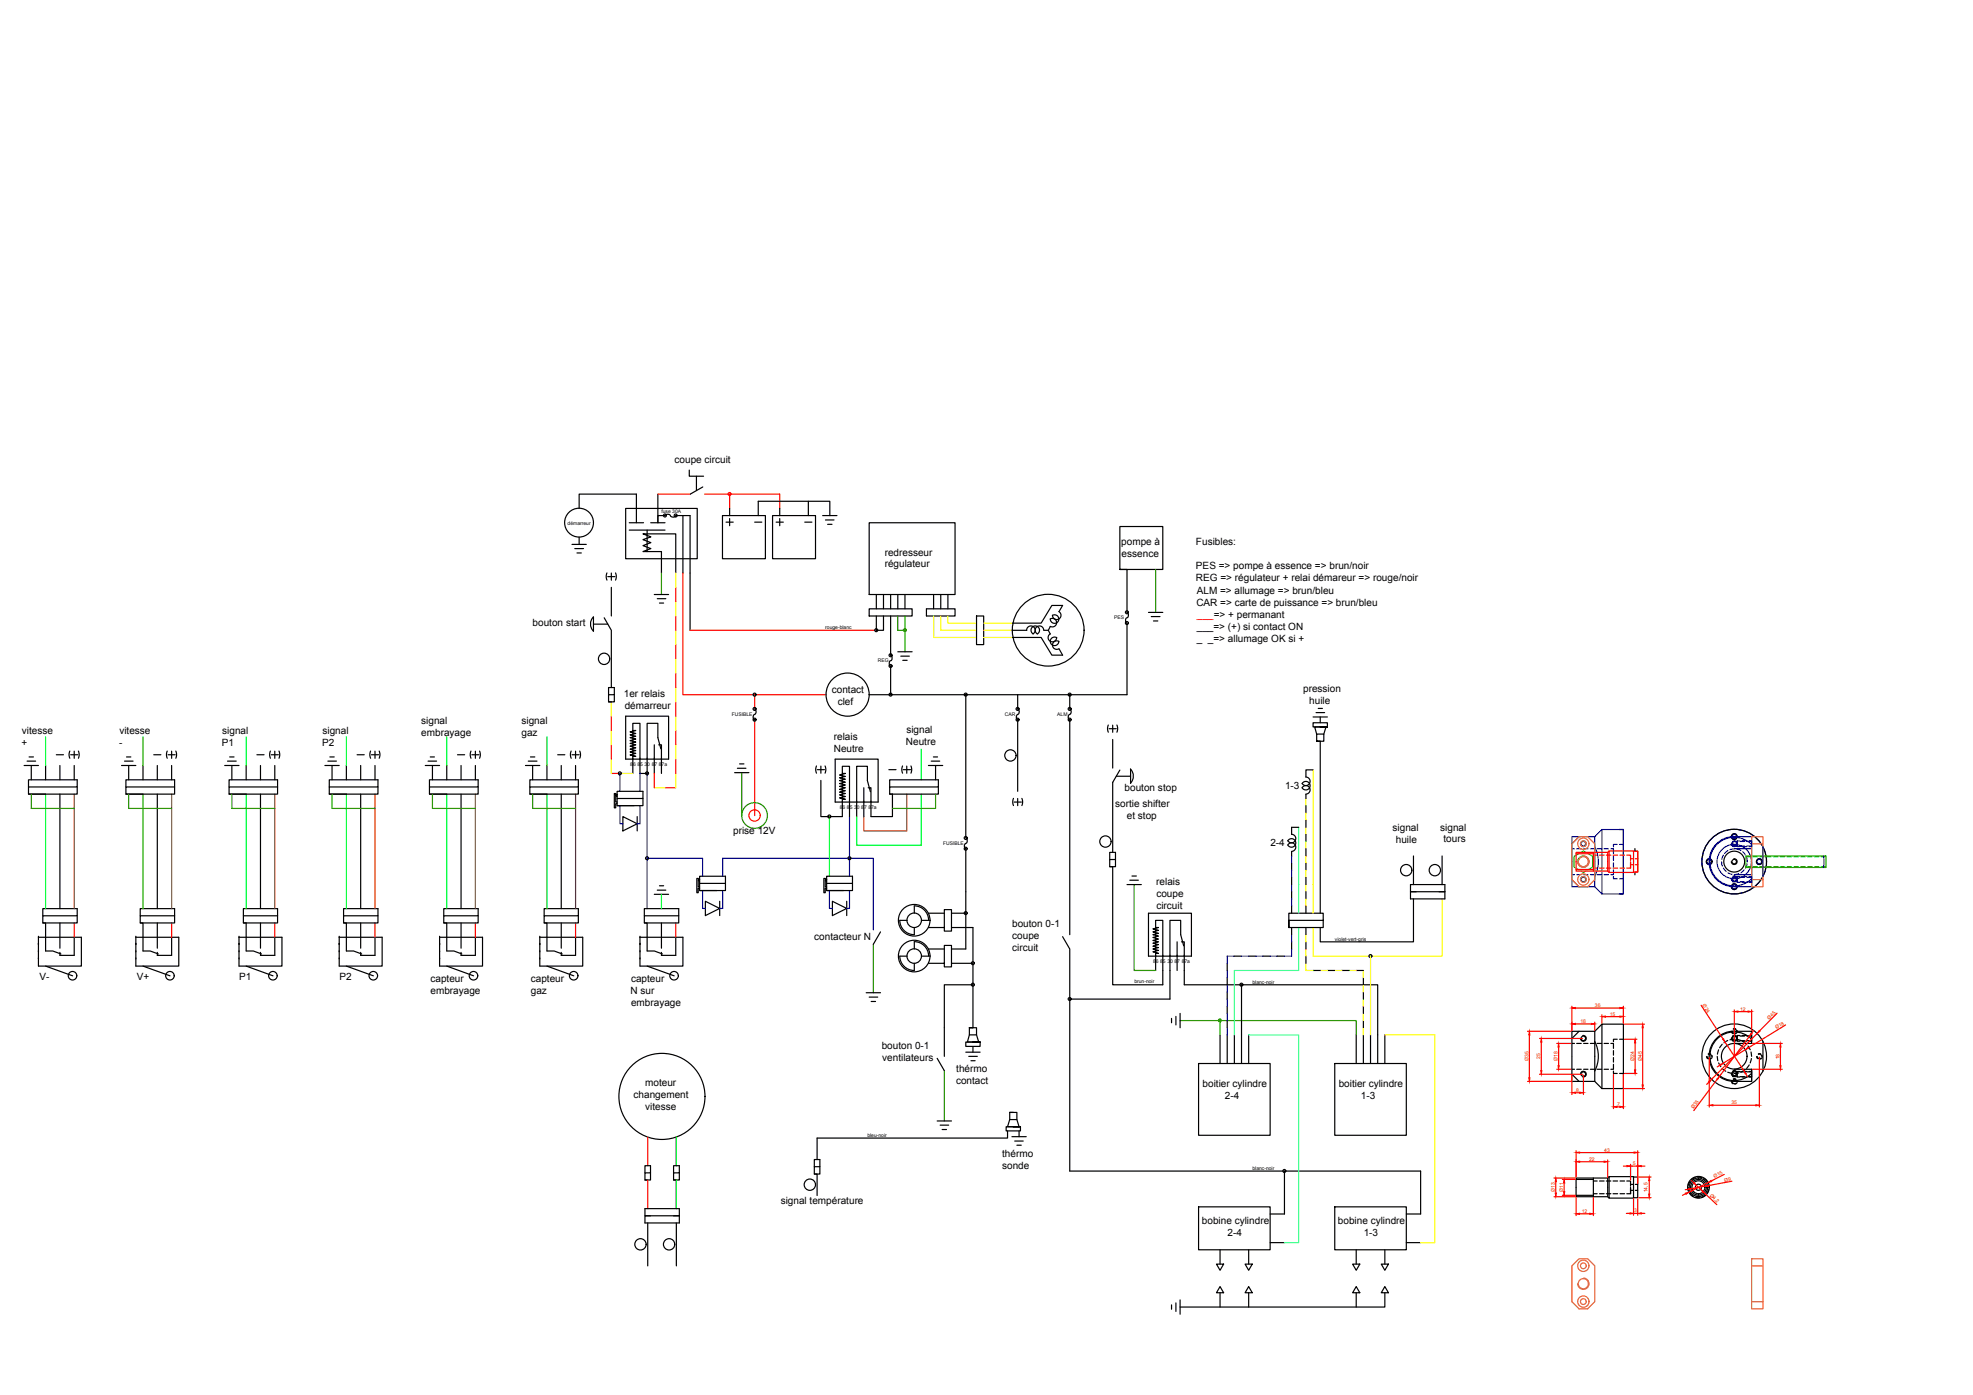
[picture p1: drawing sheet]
<svg xmlns="http://www.w3.org/2000/svg" width="420mm" height="297mm" viewBox="0 0 420 297" stroke-linecap="round" stroke-linejoin="round" font-family="sans-serif">
<!-- layer: 0 -->
<g fill="none" stroke="#00f" stroke-width=".25">
<path d="M132 171.5v3.9h.6M132 164.7v3.8M136.3 171.5v3.9h-.6M136.3 164.7v3.8M137.8 164.7v28.8M180.9 173.9v12.7M137.8 182.8h11.8v3.8M149.6 189.6v3.8h.6M153.9 186.6v-3.8h32.1v15.2M153.9 189.6v3.8h-.6M176.6 189.6v3.8h.7M180.9 189.6v3.8h-.6"/>
<path d="M275.1 182.3v1.5M275.1 185.3v1.5M275.1 188.4v1.5M275.1 191.4v1.5M275.1 199v1.5M261.3 206.6v1.6M261.3 209.7v1.5M261.3 212.7v1.6M261.3 215.8v1.5M261.3 218.8v1.6M262.9 203.6h-1.6v1.5M264.4 203.6h1.5"/>
<path d="M267.4 203.6h1.6M270.5 203.6h1.5M275.1 202.1v1.5h-1.6"/>
</g>
<g fill="none" stroke="#259500" stroke-width=".25">
<path d="M140.9 122v4.6M191.2 131.2v3h1.5M192.7 131.2v7.6M246.1 121.3v9.1M6.7 169.1v3h9.1M27.4 169.1v3h9.1M49.4 169.1v3h9.1M70.7 169.1v3h9.2M92.1 169.1v3h9.1M113.4 169.1v3h9.2M158 164.5v9.2M199.2 169.1v3h-9.2"/>
<path d="M241.5 188.4v18.2h4.6M186 201.1v10.3M251.3 217.3h37.5v3.1M259.8 217.3v3.1M201.1 228v10.7"/>
<circle cx="192.7" cy="134.2" r=".32"/>
<circle cx="160.7" cy="173.6" r="2.73"/>
<circle cx="259.8" cy="217.3" r=".32"/>
</g>
<g fill="none" stroke="#000" stroke-width=".25">
<path d="M121.8 115.9h3.1M122.4 116.8h1.9M122.9 117.7h.9M123.3 108.3v-3.1h12.2v6.1M123.3 114.4v1.5M133.2 108.3h15.3v10.7h-15.3zM134 111.3h3M134 112.9h7.6M137.8 112.9v4.5h3.1v4.6M137.8 117.4h-.9l1.7-.6-1.7-.6 1.7-.7-1.7-.6 1.7-.6-1.7-.6h7v8.3M138.6 111.3h3M140.1 105.2v6.1v-1.5h1.5a.78 .78 0 0 1 1.3 .2l.7 .1 .3-.3h3.1v24.4"/>
<path d="M145.4 109.8v12.2M146.8 100.1v1.3h3M148.3 101.4v3.1M149.7 103.7l-2.7 1.5M153.9 109.8h9.1v9.2h-9.1zM154.6 111.2h1.5M155.4 108.3v1.5M155.4 110.4v1.5M160.7 111.2h1.5M161.5 109.8v-3.1h15.2v3.1M164.5 109.8h9.2v9.2h-9.2zM165.3 111.2h1.5"/>
<path d="M166 108.3v1.5M166 110.4v1.5M171.4 111.2h1.5M172.1 106.7v3.1M175.2 109.8h3M175.8 110.7h1.8M176.2 111.6h1M185.1 111.3h18.3v15.3h-18.3zM126.4 131.4a2.14 2.14 0 0 0 0 3M126.4 132.9h3M126.4 131.4v3M128.7 131.5l1.5 2.7v12.2"/>
<path d="M129.3 122a1.84 1.84 0 0 0 0 1.5M129.4 122.8h1.6M130.2 122v1.5M130.2 125.1v6.1M131.1 122a1.84 1.84 0 0 1 0 1.5M139.3 126.6h3.1M140 127.5h1.8M140.4 128.4h.9M185.1 129.6h9.1v1.6h-9.1zM186.6 131.2v3h1.5v-3M186.6 126.6v3M188.1 126.6v3"/>
<path d="M189.7 131.2v8.3a.71 .71 0 0 1 .3 .7 .71 .71 0 0 1-.5 .6l-.1 .8 .3 .2v6.1M189.7 126.6v3M191.2 138.8h3M191.2 126.6v3M191.8 139.7h1.8M192.7 126.6v3M197.3 129.6h6.1v1.6h-6.1zM198.8 126.6v3M200.3 126.6v3M201.9 126.6v3M208 131.2h1.5v6.1h-1.5zM215.6 132.7h6.1l2.3-3.8h2.3l-.8 1.3a.91 .91 0 0 1 0 1.6 .91 .91 0 0 1-1.4-.8 .91 .91 0 0 1 1.3 .5 .91 .91 0 0 1-.7 1.2 .91 .91 0 0 1-1-.9 .91 .91 0 0 1 1.3 .8 .91 .91 0 0 1-1.3 .8"/>
<path d="M215.6 135.7h6.1l2.3 3.8h2.3l-.8-1.3a.91 .91 0 0 1-1.4-.8 .91 .91 0 0 1 1.4-.8M215.6 134.2h3.1M218.6 134.2a.91 .91 0 0 1 1.4-.8 .91 .91 0 0 1 0 1.6M220 135a.91 .91 0 0 1-.2-1.4 .91 .91 0 0 1 1.4 0 .91 .91 0 0 1-.3 1.4M222.3 134.2a.91 .91 0 0 0-1.4-.8 .91 .91 0 0 0 0 1.6M222.3 134.2h.9M223.2 134.2l.5 .8M223.7 135a.91 .91 0 0 0 0 1.5 .91 .91 0 0 0 1.3-.7 .91 .91 0 0 0-1.3 .4 .91 .91 0 0 0 .7 1.2 .91 .91 0 0 0 1.1-.8M223.7 133.4l-.5 .8M238.5 121.3h9.1v-9.2h-9.1v9.2h1.5v9.1a.79 .79 0 0 1-.3 1.4v.5l.3 .4v15.2h-12.2M244.6 130.4h3M245.2 131.3h1.8"/>
<path d="M245.6 132.2h1M14.9 159.9a1.84 1.84 0 0 0 0 1.6M15.8 159.9v1.6M16.7 159.9a1.84 1.84 0 0 1 0 1.6M35.6 159.9a1.84 1.84 0 0 0 0 1.6M36.5 159.9v1.6M37.4 159.9a1.84 1.84 0 0 1 0 1.6M57.6 159.9a1.84 1.84 0 0 0 0 1.6M58.5 159.9v1.6M59.4 159.9a1.84 1.84 0 0 1 0 1.6M78.9 159.9a1.84 1.84 0 0 0 0 1.6M79.9 159.9v1.6"/>
<path d="M80.7 159.9a1.84 1.84 0 0 1 0 1.6M100.3 159.9a1.84 1.84 0 0 0 0 1.6M101.2 159.9v1.6M102.1 159.9a1.84 1.84 0 0 1 0 1.6M121.6 159.9a1.84 1.84 0 0 0 0 1.6M122.6 159.9v1.6M123.5 159.9a1.84 1.84 0 0 1 0 1.6M129.6 147.9v-1.5h1.2v1.5h-1.2v1.6h.6M130.8 147.9v1.6h-1.2M133.2 152.5h9.2v9.1h-9.2zM134.8 155.5h.6l-1.2 .3 1.2 .4-1.2 .3 1.2 .3-1.2 .3 1.2 .3-1.2 .3 1.2 .3-1.2 .3 1.2 .3-1.2 .3 1.2 .3-1.2 .3 1.2 .3-1.2 .3 1.2 .3-1.2 .4 1.2 .3h-.6M139.3 158.6v6.1"/>
<path d="M140.3 158.6h.6v3M140.7 159.4l-.6-2.3v-3.1h-2.3v7.6M160.7 151a.75 .75 0 0 1-.2 1.3l-.1 .7 .3 .3M185.1 147.9h20.6M192.2 140.6h1M205.7 147.9h22.1v3.1a.75 .75 0 0 1-.2 1.3l-.1 .7 .3 .3v45.7M205.7 147.9v30.5a.71 .71 0 0 1 .3 .8 .71 .71 0 0 1-.5 .5l-.1 .6 .3 .4v21.4h-3.1M216.7 147.9v3.1a.76 .76 0 0 1-.2 1.3l-.1 .5 .3 .5v15.2M236 154.4a1.84 1.84 0 0 0 0 1.5M236.2 155.2h1.5M237 154.4v1.5M237 157.5v6"/>
<path d="M237.8 154.4a1.84 1.84 0 0 1 0 1.5M279.6 152.7h3.1M280.3 151.7h1.8M280.4 157.8v-1.5h1.5v1.5h-1.5h.7v36.7M280.7 150.8h.9M281.1 152.7v1.2M282.4 154.8l-.5 1.5M282.7 154.8v-.9h-3.1v.9h3.1h-2.7l.4 1.5M5.1 163h3.1M5.8 162.1h1.8M6.1 167.6v-1.6h10.3v1.6h-10.3v1.5h3.6M6.2 161.2h.9"/>
<path d="M6.7 163v3M9.7 163v3M12 160.7h1.5M12.8 163v3M12.8 169.1v24.4M15 160.7h1.6M15.8 163v3M16.4 167.6v1.5h-10.3M25.9 163h3M26.5 162.1h1.8M26.8 167.6v-1.6h10.4v1.6h-10.4v1.5h3.7M26.9 161.2h1"/>
<path d="M27.4 163v3M30.5 163v3M32.7 160.7h1.6M33.5 163v3M33.5 169.1v24.4M35.8 160.7h1.5M36.5 163v3M37.2 167.6v1.5h-10.4M47.9 163h3M48.4 162.1h1.9M48.8 167.6v-1.6h10.3v1.6h-10.3v1.5h3.6M48.9 161.2h.9"/>
<path d="M49.4 163v3M52.4 163v3M54.7 160.7h1.5M55.5 163v3M55.5 169.1v24.4M57.8 160.7h1.5M58.5 163v3M59.1 167.6v1.5h-10.3M69.2 163h3M69.8 162.1h1.8M70.1 167.6v-1.6h10.4v1.6h-10.4v1.5h3.7M70.2 161.2h1"/>
<path d="M70.7 163v3M73.8 163v3M76 160.7h1.6M76.8 163v3M76.8 169.1v24.4M79.1 160.7h1.5M79.9 163v3M80.5 167.6v1.5h-10.4M90.6 163h3M91.2 162.1h1.8M91.5 167.6v-1.6h10.3v1.6h-10.3v1.5h3.6M91.6 161.2h.9"/>
<path d="M92.1 163v3M95.1 163v3M97.4 160.7h1.5M98.2 163v3M98.2 169.1v24.4M100.5 160.7h1.5M101.2 163v3M101.8 167.6v1.5h-10.3M111.9 163h3M112.5 162.1h1.9M112.8 167.6v-1.6h10.4v1.6h-10.4v1.5h3.7M113 161.2h.9"/>
<path d="M113.4 163v3M116.5 163v3M118.8 160.7h1.5M119.5 163v3M119.5 169.1v24.4M121.8 160.7h1.5M122.6 163v3M123.2 167.6v1.5h-10.4M131.1 169.3h.3h-.3v1.5h.3M131.4 170v-1.5h5.5v1.5h-5.5v1.5h3.7M131.4 169.6h-.2v-.3h.2l-.3-.3h-.3v3h.3v-.9h.3M132.6 173.9l3.1 1.5-3.1 1.5z"/>
<path d="M134.8 161.6h.1M134.8 161.6v-7.6h1.5v7.6M134.8 161.6v3.1M135.7 173.9v3M136.3 161.6h.1M136.3 161.6v3.1h1.5v-3.1M136.9 170v1.5h-5.5M137.8 161.6h.1M139.3 161.6h.1M140.9 161.6h.1M140.9 161.6v3.1M156.4 164.5h3.1"/>
<path d="M157 163.6h1.8M157.5 162.7h.9M173.9 163.1a1.84 1.84 0 0 0 0 1.5M174 163.9h1.6M174.8 166.2v7.7h4.6v-3.1M174.8 163.1v1.5M175.7 163.1a1.84 1.84 0 0 1 0 1.5M177.9 161.6h9.1v9.2h-9.1zM179.4 170.8h.1M179.4 170.8v-7.6h1.5v7.6M179.4 164.7h.6l-1.2 .3 1.2 .3-1.2 .3 1.2 .3-1.2 .3 1.2 .4-1.2 .2 1.2 .3-1.2 .3 1.2 .3-1.2 .4 1.2 .3-1.2 .3 1.2 .3-1.2 .3 1.2 .3-1.2 .3 1.2 .3h-.6M180.9 170.8h.1"/>
<path d="M180.9 170.8v3.1M182.4 170.8h.1M182.4 170.8v3.1M184 170.8h.1M184 167.7v6.2M184.9 167.7h.6v3.1M185.3 168.6l-.6-2.4v-3h-2.3v7.6M185.5 170.8h.1M189.3 163.9h1.5M189.5 167.6v-1.6h10.3v1.6h-10.3v1.5h.5v4.8h-4.5v-3.1M192.2 163.1a1.84 1.84 0 0 0 0 1.5M192.3 163.9h1.6"/>
<path d="M193.1 163.1v1.5M194 163.1a1.84 1.84 0 0 1 0 1.5M197.7 163h3.1M198.3 162.1h1.8M198.8 161.2h.9M199.2 163v3M199.8 167.6v1.5h-10.3M215.8 170a1.84 1.84 0 0 0 0 1.5M216 170.8h1.5M216.7 170v1.5M217.6 170a1.84 1.84 0 0 1 0 1.5M237.7 165.3h3.1"/>
<path d="M238.5 164l-1.5 2.6v14.9M240.7 163.8a2.14 2.14 0 0 1 0 3zM274.2 179a.91 .91 0 0 1 1.4-.2 .91 .91 0 0 1 0 1.4 .91 .91 0 0 1-1.4-.3 .91 .91 0 0 1 1.6 0 .91 .91 0 0 1-.8 1.4M275 177.6a.91 .91 0 0 1 .8 1.4 .91 .91 0 0 1-1.6 0M276.6 176.2h-1.5v1.5M277.3 166.8a.91 .91 0 0 1 1.4-.2 .91 .91 0 0 1 0 1.4 .91 .91 0 0 1-1.4-.3 .91 .91 0 0 1 1.6 0 .91 .91 0 0 1-.8 1.4M278.1 165.5a.91 .91 0 0 1 .8 1.3 .91 .91 0 0 1-1.6 0M278.1 169.1v.9M278.1 171.5v1.6M278.1 174.6v1.6M278.1 177.7v1.5M279.6 163.9h-1.5v1.6"/>
<path d="M8.2 199.6h9.1v6.1h-9.1zM8.2 199.6h.1M9.1 195v-1.5h7.3v1.5h-7.3v1.5h.6v6h1.5l1.8 .6M12.8 196.5v5.4M15.8 199.6v3.8h-3v-.6M16.4 195v1.5h-7.3M28.9 199.6h9.2v6.1h-9.2zM28.9 199.6h.1M29.9 195v-1.5h7.3v1.5h-7.3v1.5h.6v6h1.5l1.7 .6M33.5 196.5v5.4M36.5 199.6v3.8h-3v-.6M37.2 195v1.5h-7.3"/>
<path d="M50.9 199.6h9.1v6.1h-9.1zM50.9 199.6h.1M51.8 195v-1.5h7.3v1.5h-7.3v1.5h.6v6h1.5l1.8 .6M55.5 196.5v5.4M58.5 199.6v3.8h-3v-.6M59.1 195v1.5h-7.3M72.2 199.6h9.2v6.1h-9.2zM72.2 199.6h.1M73.2 195v-1.5h7.3v1.5h-7.3v1.5h.6v6h1.5l1.7 .6M76.8 196.5v5.4M79.9 199.6v3.8h-3.1v-.6M80.5 195v1.5h-7.3"/>
<path d="M93.6 199.6h9.2v6.1h-9.2zM93.6 199.6h.1M94.5 195v-1.5h7.3v1.5h-7.3v1.5h.6v6h1.6l1.7 .6M98.2 196.5v5.4M101.2 199.6v3.8h-3v-.6M101.8 195v1.5h-7.3M114.9 199.6h9.2v6.1h-9.2zM114.9 199.6h.1M115.9 195v-1.5h7.3v1.5h-7.3v1.5h.6v6h1.5l1.7 .6M119.5 196.5v5.4M122.6 199.6v3.8h-3.1v-.6M123.2 195v1.5h-7.3"/>
<path d="M136.3 199.6h9.1v6.1h-9.1zM136.3 199.6h.1M137.2 195v-1.5h7.3v1.5h-7.3v1.5h.6v6h1.5l1.8 .6M139.3 190.4h3.1M140 189.5h1.8M140.4 188.6h.9M140.9 196.5v5.4M143.9 199.6v3.8h-3v-.6M144.5 195v1.5h-7.3M148.7 187.3h.3h-.3v1.6h.3M149 188.1v-1.5h5.5v1.5h-5.5v1.5h3.7M149 187.6h-.1v-.3h.1l-.3-.3h-.3v3.1h.3v-.9h.3"/>
<path d="M150.2 191.9l3.1 1.5-3.1 1.6zM153.3 191.9v3.1M154.5 188.1v1.5h-5.5M175.7 187.3h.3h-.3v1.6h.3M176 188.1v-1.5h5.5v1.5h-5.5v1.5h3.7M176 187.6h-.1v-.3h.1l-.3-.3h-.3v3.1h.3v-.9h.3M177.3 191.9l3 1.5-3 1.6zM180.3 191.9v3.1M181.5 188.1v1.5h-5.5M187.5 198.4l-1.5 2.7M191.6 196a3.1 3.1 0 0 0 3.1 3v-1.5M191.7 196h1.5"/>
<path d="M194.7 192.9a3.1 3.1 0 0 1 3.1 3.1h-1.6M194.7 192.9v1.6M197.7 197.5h3.4v.8h1.5v-4.6h-1.5v3.8M197.7 194.5h3.4M202.6 194.5h3.1M202.6 197.5h4.6v12.2M226.3 199.4l1.5 2.7v10.6M236.3 183v-1.5h1.2v1.5h-1.2v1.5h.7v25.2h10.6v-6.1M237.5 183v1.5h-1.2M240 188.4h3M240.6 187.4h1.8M241.1 186.5h.9"/>
<path d="M244.6 194.5h9.1v9.1h-9.1zM246.1 197.5h.6l-1.2 .3 1.2 .3-1.2 .3 1.2 .3-1.2 .3 1.2 .3-1.2 .3 1.2 .4-1.2 .3 1.2 .2-1.2 .3 1.2 .3-1.2 .4 1.2 .3-1.2 .3 1.2 .3-1.2 .3 1.2 .3h-.6M275.1 181.3v1M275.1 183.8v1.5M275.1 186.8v1.6M275.1 189.9v1.5M275.1 192.9v1.6M275.1 197.5v1.5M278.1 180.7v1.6M278.1 183.8v1.5M278.1 186.8v1.6M278.1 189.9v1.5"/>
<path d="M278.1 192.9v1.6M278.1 197.5v1.5M281.8 196h-7.3v1.5h7.3v-3h-7.3v3M301 191.4v9.1h-19.9v-3M301 182.3v6.1M301.6 189.9h-1.2v1.5h7.3v-1.5h-7.3v-1.5h7.3v1.5h-1.2M307.1 182.3v6.1M8.2 201.1h.1M8.2 202.7h.1M8.2 204.2h.1M9.7 205.7l5.8 2.1M28.9 201.1h.1"/>
<path d="M28.9 202.7h.1M28.9 204.2h.1M30.5 205.7l5.7 2.1M50.9 201.1h.1M50.9 202.7h.1M50.9 204.2h.1M52.4 205.7l5.7 2.1M72.2 201.1h.1M72.2 202.7h.1M72.2 204.2h.1M73.8 205.7l5.7 2.1M93.6 201.1h.1"/>
<path d="M93.6 202.7h.1M93.6 204.2h.1M95.1 205.7l5.8 2.1M114.9 201.1h.1M114.9 202.7h.1M114.9 204.2h.1M116.5 205.7l5.7 2.1M136.3 201.1h.1M136.3 202.7h.1M136.3 204.2h.1M137.8 205.7l5.8 2.1M184.5 211.4h3"/>
<path d="M185.1 212.3h1.8M185.5 213.2h1M191.6 203.6a3.1 3.1 0 0 0 3.1 3v-1.5M191.7 203.6h1.5M194.7 200.5a3.1 3.1 0 0 1 3.1 3.1h-1.6M194.7 200.5v1.6M197.7 205.1h3.4v.8h1.5v-4.6h-1.5v3.8M197.7 202.1h3.4M202.6 205.1h4.6M206.4 218.8v1.6h1.6v-1.6h-1.6h.8v-9.1h-6.1v15.2M246.1 203.6h.1M246.1 203.6v-7.6h1.5v7.6"/>
<path d="M246.1 203.6v3M247.6 203.6h.1M249.1 203.6h.1M249.1 203.6v9.1h-21.3v36.7h74.7v9.1h-3M249.5 216.8v1M250.4 216.4v1.8M250.7 203.6h.1M250.7 200.5v6.1M251.3 215.8v3M251.6 200.5h.6v3.1M252.1 201.4l-.7-2.4v-3h-2.3v7.6M252.2 203.6v6.1h41.2v16.8"/>
<path d="M252.2 203.6h.1M261.3 205.1v1.5M261.3 208.2v1.5M261.3 211.2v1.5M261.3 214.3v1.5M261.3 217.3v1.5M262.9 203.6h1.5M264.4 209.7v16.8M265.9 203.6h1.5M269 203.6h1.5M272 203.6h1.5M275.1 200.5v1.6"/>
<path d="M278.1 200.5v1.6M278.1 203.6v1.5M279.6 206.6h1.5M282.7 206.6h1.5M285.8 206.6h1.5M288.8 206.6h1.5M290.3 208.2v1.5M290.3 211.2v1.5M290.3 214.3v1.5M290.3 217.3v1.5M291.9 203.6v.3M336.3 219.6l-1.6 1.5"/>
<path d="M339.6 219.6v10.7M341.1 218.1h4.6v13.7h-4.6zM341.1 218.1l-1.5 1.5h-4.9v5.3M368.7 219.6l.3 .5M368.9 219.6a.49 .49 0 0 0 .7 .4M369.1 219l.5 .1M369.1 219.2a.49 .49 0 0 1 .7 .4M369.3 219.6a5.4 5.4 0 0 0-5.3 5.3 5.4 5.4 0 0 0 5.3 5.4h3.7v-2.6M369.3 219.6h3.7v2.6h-3.7M369.9 219.4a.58 .58 0 0 1-.4 .8M199.6 225.4l1.5 2.6M199.6 238.7h3"/>
<path d="M200.2 239.6h1.8M205.7 224h3M206.3 224.9h1.8M206.4 220.4l-.4 1.5h2.7h-3v.9h3v-.9M206.8 225.9h.9M207.2 222.8v1.2M208 220.4l.4 1.5M215 236.9v1.5h1.5v-1.5h-1.5h.8M215 238.4l-.4 1.5h2.7h-3v.9h3v-.9M216.5 238.4l.5 1.5M255.2 226.5h15.3v15.2h-15.3zM259.8 220.4v6.1"/>
<path d="M261.3 220.4v6.1M262.9 220.4v6.1M265.9 220.4v6.1M284.2 226.5h15.3v15.2h-15.3zM288.8 220.4v6.1M290.3 220.4v6.1M291.9 220.4v6.1M294.9 220.4v6.1M334.7 230.3h4.9l1.5 1.5M334.7 227.7h.6M334.7 222.2h.6M334.7 225v5.3"/>
<path d="M334.7 228.7l1.6 1.6M335.8 227.7h.9M335.8 222.2h.9M336.6 228.7a.61 .61 0 0 1 .6-.6 .61 .61 0 0 1 .6 .7 .61 .61 0 0 1-.7 .5M337.1 220.5a.61 .61 0 0 1 .7 .5 .61 .61 0 0 1-.6 .7 .61 .61 0 0 1-.6-.6M337.2 227.7h1M337.2 222.2h1M338.7 227.7h1M338.7 222.2h1M339.6 221.8a6.9 6.9 0 0 1 0 6.3M340.1 227.7h1M340.1 222.2h1"/>
<path d="M341.6 227.7h.9M341.6 222.2h.9M343 227.7h.6M343 222.2h.6M343.6 228.1v.5h.8M343.6 222.3v.9M343.6 223.7v1M343.6 225.2v1M343.6 226.6v1M344.4 221.3h-.8v.5M344.9 228.6h.8M344.9 221.3h.8"/>
<path d="M363.4 225l.3 .4M363.5 224.9a.49 .49 0 0 0 .8 .5M363.8 224.4h.5M363.8 224.5a.49 .49 0 0 1 .7 .4M364.6 224.8l-.1 .5-.4 .2M365.7 224.9l.1 1M366 223.5l-.3 1M366 226.3l.5 .8M366.7 222.3l-.5 .8M366.7 227.5l.8 .6M367.9 221.5l-.8 .6M367.9 228.3l1 .2"/>
<path d="M368.7 230.3l.3 .5M368.9 230.3a.49 .49 0 0 0 .7 .4M369 220.6l-.3 .5 .3 .5M369 228.2l-.3 .5 .3 .5M369.1 220.5a.61 .61 0 0 1 .8 .4 .61 .61 0 0 1-.5 .8 .61 .61 0 0 1-.7-.6M369.1 228a.61 .61 0 0 1 .8 .4 .61 .61 0 0 1-.5 .8 .61 .61 0 0 1-.7-.6M369.1 229.7l.5 .1M369.1 229.8a.49 .49 0 0 1 .7 .5M369.3 221.3l-.9 .1M369.3 227.7h3.7M369.8 221.3l.9 .2M369.9 230.1v.5l-.4 .3"/>
<path d="M370 220.6h-1v1h1M370 228.2h-1v1h1M370.3 228.4l-1 .2M370.5 220.5h-.5v1.2h.5M370.5 228.1h-.5v1.2h.5M370.6 221.6h.9M370.6 220.6h.9M370.6 229.2h.9M370.6 228.2h.9M371 220.5h1M371 221.7h1M371 228.1h1"/>
<path d="M371 229.3h1M371.2 221.8l.8 .5M371.6 227.8l-.9 .5M372 221.6h1M372 220.6h1M372 229.2h1M372 228.2h1M372.3 222.7l.4 .8M372.5 220.5h.5v1.2h-.5M372.5 228.1h.5v1.2h-.5M372.5 226.8l-.5 .7M372.9 224l.1 .9"/>
<path d="M373 221.2a5.2 5.2 0 0 0-7.4 0 5.2 5.2 0 0 0 0 7.4 5.2 5.2 0 0 0 7.4 0M373 225.4l-.3 .9M373 227.7v2.6M374.1 225l.3 .4M374.2 224.9a.49 .49 0 0 0 .7 .5M374.5 224.4h.5M374.5 224.5a.49 .49 0 0 1 .7 .4M375.3 224.8a.55 .55 0 0 1-.5 .7M375.4 221.8v6.3M137.3 249.7v-1.5h1.2v1.5h-1.2v1.6h.6M138.5 249.7v1.6h-1.2M138.5 258.9h-1.2v1.5h7.4v-1.5h-7.4v-1.5h7.4v1.5h-1.3"/>
<path d="M143.4 249.7v-1.5h1.3v1.5h-1.3v1.6h.6v6.1M144 242.1v6.1M144.7 249.7v1.6h-1.3M173.4 248.4v-1.5h1.2v1.5h-1.2v1.6h.6v4.6M174.6 248.4v1.6h-1.2M200.6 240.5h1M214.6 240.8v1.5h-40.6v4.6M215.5 242h3M216.1 243h1.8M216.5 243.9h1M217 240.8v1.2M255.2 257h15.3v9.1h-15.3z"/>
<path d="M273.5 249.4v9.1h-3M284.2 257h15.3v9.1h-15.3zM335.6 251.1h3.7M335.6 254.5h3.7M339.3 251.5h.8M339.3 254.2h.8M339.3 250.8v4M340.6 251.5h1M340.6 254.2h1M342.1 251.5h.9M342.1 254.2h.9M342.4 250.8v4"/>
<path d="M342.7 250.5h5.2v4.6h-5.2zM342.7 250.5l-.3 .3h-6.8v4h6.8l.3 .3M343.5 251.5h1M343.5 254.2h1M345 251.5h1M345 254.2h1M346.4 251.5h.8v1.1M347.2 252.8v1.4h-.8M347.2 252.2h.6M347.2 253.5h.6M347.2 253.1v1.1M347.9 250.6h.9v4.4h-.9"/>
<path d="M348.2 252.2h.6M348.2 253.5h.6M359.5 252.8l.2 .9M359.9 251.6l-.3 .8M359.9 254.1l.7 .6M361 250.8l-.8 .4M361 254.9l.9 .1M361.5 250.6l.9 .2M361.7 250.8v.3M361.7 254.2v.3M362.8 250.9l.7 .7M363.2 254.5l-.8 .4"/>
<path d="M363.7 251.9l.2 .9M363.9 253.3l-.4 .8M137.9 260.4v9.2M144 260.4v9.2M249.5 277.8v1M250.4 277.4v1.8M251.3 276.8v3M259.1 269.2h1.5l-.8 1.3zM259.8 274l.8 1.3h-1.5zM259.8 266.1v3.1M259.8 275.3v3M265.1 269.2h1.6l-.8 1.3z"/>
<path d="M265.9 274l.8 1.3h-1.6zM265.9 266.1v3.1M265.9 275.3v3M270.5 264.6h3M288.1 269.2h1.5l-.8 1.3zM288.8 274l.8 1.3h-1.5zM288.8 266.1v3.1M288.8 275.3v3M294.1 269.2h1.6l-.8 1.3zM294.9 275.3v3h-43.6M294.9 274l.8 1.3h-1.6zM294.9 266.1v3.1"/>
<path d="M299.5 264.6h3"/>
<circle cx="123.3" cy="111.3" r="3.1"/>
<circle cx="141.6" cy="109.8" r=".32"/>
<circle cx="143.9" cy="109.8" r=".32"/>
<circle cx="186.6" cy="134.2" r=".32"/>
<circle cx="189.6" cy="139.5" r=".32"/>
<circle cx="223.2" cy="134.2" r="7.6"/>
<circle cx="240" cy="130.4" r=".32"/>
<circle cx="240" cy="132.7" r=".32"/>
<circle cx="128.6" cy="140.3" r="1.21"/>
<circle cx="160.7" cy="147.9" r=".32"/>
<circle cx="160.7" cy="151" r=".32"/>
<circle cx="160.7" cy="153.2" r=".32"/>
<circle cx="180.5" cy="147.9" r="4.6"/>
<circle cx="189.6" cy="141.8" r=".32"/>
<circle cx="189.6" cy="147.9" r=".32"/>
<circle cx="205.6" cy="147.9" r=".32"/>
<circle cx="216.7" cy="153.2" r=".32"/>
<circle cx="216.7" cy="151" r=".32"/>
<circle cx="227.8" cy="151" r=".32"/>
<circle cx="227.8" cy="147.9" r=".32"/>
<circle cx="227.8" cy="153.2" r=".32"/>
<circle cx="132" cy="164.7" r=".32"/>
<circle cx="137.8" cy="164.7" r=".32"/>
<circle cx="176.6" cy="173.9" r=".32"/>
<circle cx="205.6" cy="178.4" r=".32"/>
<circle cx="215.2" cy="160.9" r="1.21"/>
<circle cx="235.4" cy="179.2" r="1.21"/>
<circle cx="137.8" cy="182.7" r=".32"/>
<circle cx="180.9" cy="182.7" r=".32"/>
<circle cx="194.7" cy="196" r="3.4"/>
<circle cx="194.7" cy="196" r="1.55"/>
<circle cx="205.6" cy="180.7" r=".32"/>
<circle cx="205.6" cy="194.4" r=".32"/>
<circle cx="299.5" cy="185.3" r="1.21"/>
<circle cx="305.6" cy="185.3" r="1.21"/>
<circle cx="15.4" cy="207.8" r=".91"/>
<circle cx="36.2" cy="207.8" r=".91"/>
<circle cx="58.1" cy="207.8" r=".91"/>
<circle cx="79.5" cy="207.8" r=".91"/>
<circle cx="100.8" cy="207.8" r=".91"/>
<circle cx="122.2" cy="207.8" r=".91"/>
<circle cx="143.5" cy="207.8" r=".91"/>
<circle cx="194.7" cy="203.6" r="3.4"/>
<circle cx="194.7" cy="203.6" r="1.55"/>
<circle cx="207.2" cy="205.1" r=".32"/>
<circle cx="207.2" cy="209.7" r=".32"/>
<circle cx="227.8" cy="212.7" r=".32"/>
<circle cx="264.4" cy="209.7" r=".32"/>
<circle cx="291.8" cy="203.6" r=".32"/>
<circle cx="141" cy="233.5" r="9.2"/>
<circle cx="337.2" cy="228.7" r=".49"/>
<circle cx="337.2" cy="221.1" r=".49"/>
<circle cx="369.3" cy="224.9" r="6.9"/>
<circle cx="369.3" cy="224.9" r="2.73"/>
<circle cx="369.3" cy="221.1" r=".49"/>
<circle cx="369.3" cy="228.6" r=".49"/>
<circle cx="172.5" cy="252.3" r="1.21"/>
<circle cx="273.5" cy="249.3" r=".32"/>
<circle cx="361.7" cy="252.8" r="1.97"/>
<circle cx="361.7" cy="252.8" r="2.31"/>
<circle cx="361.7" cy="252.8" r="1.67"/>
<circle cx="361.7" cy="252.8" r="1.38"/>
<circle cx="361.7" cy="252.8" r=".66"/>
<circle cx="136.4" cy="265" r="1.21"/>
<circle cx="142.5" cy="265" r="1.21"/>
</g>
<path d="M15.8 169.1v24.4M36.5 169.1v24.4M58.5 169.1v24.4M79.9 169.1v24.4M101.2 169.1v24.4M122.6 169.1v24.4M193.1 169.1v7.8h-9.1v-3" fill="none" stroke="#954a00" stroke-width=".25"/>
<g fill="none" stroke="#0f0" stroke-width=".25">
<path d="M9.7 156.9v6.1M30.5 156.9v6.1M52.4 156.9v6.1M73.8 156.9v6.1M95.1 156.9v6.1M116.5 156.9v6.1M196.2 159.5v6.5M9.7 169.1v24.4M30.5 169.1v24.4M52.4 169.1v24.4M73.8 169.1v24.4M95.1 169.1v24.4"/>
<path d="M116.5 169.1v24.4M176.6 173.9v12.7M196.2 169.1v10.9h-13.8v-6.1M140.9 190.4v3.1M144 242.1v6.1M144 251.3v6.1"/>
</g>
<g fill="none" stroke="#f00" stroke-width=".25">
<path d="M140.1 105.2h6.9M150 105.2h16v3.1M155.4 105.2v3.1M143.9 125.1v3M143.9 131.2v3M143.9 137.3v3M145.4 122v25.9h30.6M147 134.2h39.6M130.2 152.5v3M130.2 158.6v3M143.9 143.4v3M143.9 149.5v3"/>
<path d="M143.9 155.5v3.1M160.7 147.9v3.1M160.7 153.3v20.4M130.2 164.7h2.3M139.3 164.7v3M141.6 167.7h2.3M143.9 161.6v3.1M15.8 196.5v3.1M36.5 196.5v3.1M58.5 196.5v3.1M79.9 196.5v3.1M101.2 196.5v3.1"/>
<path d="M122.6 196.5v3.1M143.9 196.5v3.1M137.9 242.1v6.1M137.9 251.3v6.1"/>
<circle cx="155.4" cy="105.2" r=".32"/>
<circle cx="160.7" cy="173.6" r="1.21"/>
</g>
<g fill="none" stroke="#ff0" stroke-width=".25">
<path d="M143.9 122v3.1M143.9 128.1v3.1M143.9 134.2v3.1M198.8 131.2v4.5h9.2M200.3 131.2v3h7.7M201.9 131.2v1.5h6.1M209.5 132.7h6.1M209.5 134.2h6.1M209.5 135.7h6.1M130.2 149.5v3M130.2 155.5v3.1M143.9 140.3v3.1"/>
<path d="M143.9 146.4v3.1M143.9 152.5v3M143.9 158.6v3M130.2 161.6v3.1M132.5 164.7h2.3M139.3 167.7h2.3M143.9 164.7v3M278.1 170v1.5M278.1 173.1v1.5M278.1 176.2v1.5M278.1 179.2v1.5M279.6 163.9v30.6"/>
<path d="M278.1 182.3v1.5M278.1 185.3v1.5M278.1 188.4v1.5M278.1 191.4v1.5M278.1 199v1.5M279.6 197.5v6.1h12.3M307.1 191.4v12.2h-15.2M278.1 202.1v1.5M278.1 205.1v1.5h1.5M281.1 206.6h1.6M284.2 206.6h1.6M287.3 206.6h1.5"/>
<path d="M290.3 206.6v1.6M290.3 209.7v1.5M290.3 212.7v1.6M290.3 215.8v1.5M290.3 218.8v1.6M291.9 203.6v16.8M294.9 220.4h10.7v44.2h-3.1"/>
</g>
<path d="M276.6 176.2v18.3M276.6 197.5v9.1h-13.7v13.8M265.9 220.4h10.7v44.2h-3.1" fill="none" stroke="#0ff" stroke-width=".25"/>
<!-- layer: carter -->
<g fill="none" stroke="#000" stroke-width=".25">
<path d="M344.8 176.6h.9v13.7h-.9M348.2 180.7v.5h.6v4.5h-.6v.6M369.2 182.9a.61 .61 0 0 1 .7 .5 .61 .61 0 0 1-.6 .7 .61 .61 0 0 1-.6-.6"/>
<circle cx="369.3" cy="178.1" r=".61"/>
<circle cx="364" cy="183.5" r=".61"/>
<circle cx="369.3" cy="183.5" r="6.9"/>
<circle cx="369.3" cy="183.5" r="2.22"/>
<circle cx="369.3" cy="183.5" r=".49"/>
<circle cx="369.3" cy="188.8" r=".61"/>
<circle cx="374.6" cy="183.5" r=".61"/>
</g>
<!-- layer: corps -->
<g fill="none" stroke="#00f" stroke-width=".25">
<path d="M336.3 178.2l-1.6 1.5M337.1 179.1a.61 .61 0 0 1 .7 .5 .61 .61 0 0 1-.6 .7 .61 .61 0 0 1-.6-.6M339.6 178.2v10.6M341.1 176.6h4.6v13.7h-4.6zM341.1 176.6l-1.5 1.6h-4.9v10.6h4.9l1.5 1.5M344.4 179.8h-.8v.5M344.9 179.8h.8M365.5 179.7a5.3 5.3 0 0 1 3.8-1.6l3.7 .1v10.6h-3.7a5.4 5.4 0 0 1-4.9-3.3 5.4 5.4 0 0 1 1.1-5.8zM369 179.2l-.3 .5 .3 .4M369.1 177.6a.61 .61 0 0 1 .8 .4 .61 .61 0 0 1-.5 .7 .61 .61 0 0 1-.7-.5M369.1 179.1a.61 .61 0 0 1 .8 .4 .61 .61 0 0 1-.5 .8 .61 .61 0 0 1-.7-.6M370 179.2h-1v.9h1"/>
<path d="M370.5 179h-.5v1.3h.5M370.6 179.2h.9M371 179h1M372 179.2h1M372.5 179h.5v1.3h-.5M373 179.8a5.2 5.2 0 0 0-7.4 0 5.2 5.2 0 0 0 0 7.3 5.2 5.2 0 0 0 7.4 0M334.7 186.2h.6M334.7 180.7h.6M334.7 187.3l1.6 1.5M335.8 186.2h.9M335.8 180.7h.9M336.6 187.2a.61 .61 0 0 1 .6-.5 .61 .61 0 0 1 .6 .7 .61 .61 0 0 1-.7 .5"/>
<path d="M337.2 186.2h1M337.2 180.7h1M338.7 186.2h1M338.7 180.7h1M339.6 180.3a6.9 6.9 0 0 1 0 6.3M340.1 186.2h1M340.1 180.7h1M341.6 186.2h.9M341.6 180.7h.9M343 186.2h.6M343 180.7h.6M343.6 186.6v.5h.8"/>
<path d="M343.6 180.8v1M343.6 182.3v.9M343.6 183.7v1M343.6 185.2v1M344.9 187.1h.8M363.7 182.9a.61 .61 0 0 1 .9 .4 .61 .61 0 0 1-.5 .8 .61 .61 0 0 1-.7-.6M366.6 183.5l.2 .9M367 182.1l-.3 .9M367 184.8l.6 .8M368 181.1l-.7 .6M368 185.9l.9 .3M369 186.8l-.3 .5 .3 .5"/>
<path d="M369.1 188.2a.61 .61 0 0 1 .8 .4 .61 .61 0 0 1-.5 .8 .61 .61 0 0 1-.7-.6M369.1 186.5a.61 .61 0 0 1 .8 .4 .61 .61 0 0 1-.5 .8 .61 .61 0 0 1-.7-.6M369.8 180.8l.9 .3M370 186.8h-1v1h1M370.3 186l-1 .2h3.7M370.5 186.7h-.5v1.2h.5M370.6 180.1h.9M370.6 187.8h.9M370.6 186.8h.9M371 180.3h1M371 186.7h1M371 187.9h1"/>
<path d="M371.1 181.4l.6 .7M371.4 185.2l-.7 .7M371.9 182.6l.2 .9M372 180.1h1M372 187.8h1M372 186.8h1M372 184l-.3 .8M372.1 183.5h.1M372.5 186.7h.5v1.2h-.5M373 180.7h-3.7l-.9 .2M373 183.5v5.3M374.4 182.9a.61 .61 0 0 1 .8 .4 .61 .61 0 0 1-.4 .8 .61 .61 0 0 1-.8-.6"/>
<path d="M375.4 180.3v6.3M388.3 182.2v2.5"/>
<circle cx="337.2" cy="179.7" r=".49"/>
<circle cx="369.3" cy="178.1" r=".49"/>
<circle cx="369.3" cy="179.7" r=".49"/>
<circle cx="337.2" cy="187.3" r=".49"/>
<circle cx="364" cy="183.5" r=".49"/>
<circle cx="369.3" cy="183.5" r="6.9"/>
<circle cx="369.3" cy="183.5" r="3.7"/>
<circle cx="369.3" cy="187.1" r=".49"/>
<circle cx="369.3" cy="188.8" r=".49"/>
<circle cx="374.6" cy="183.5" r=".49"/>
</g>
<!-- layer: detecteur -->
<g fill="none" stroke="#37dd00" stroke-width=".25">
<path d="M335.2 182.3l2-1.1 1.9 1.1v2.3l-1.9 1.2-2-1.2zM371.8 182.3h17v2.4h-17zM371.8 182.4h1M371.8 184.5h1M373.3 182.4h1M373.3 184.5h1M374.7 182.4h1M374.7 184.5h1M376.2 182.4h1M376.2 184.5h1M377.7 182.4h.9M377.7 184.5h.9"/>
<path d="M379.1 182.4h1M379.1 184.5h1M380.5 182.4h1M380.5 184.5h1M382 182.4h1M382 184.5h1M383.5 182.4h.9M383.5 184.5h.9M384.9 182.4h1M384.9 184.5h1M386.4 182.4h1M386.4 184.5h1"/>
<path d="M387.8 182.4h1M387.8 184.5h1"/>
<circle cx="337.2" cy="183.5" r="1.21"/>
<circle cx="337.2" cy="183.5" r="1.08"/>
</g>
<!-- layer: axe detection -->
<g fill="none" stroke="#f00" stroke-width=".25">
<path d="M335.6 181.8h3.7M335.6 185.1h3.7M339.3 182.1h.8M339.3 184.8h.8M339.3 181.5v4M340.6 182.1h1M340.6 184.8h1M342.1 182.1h.9M342.1 184.8h.9M342.4 181.5v4M342.7 181.2h5.2v4.6h-5.2zM342.7 181.2l-.3 .3h-6.8v4h6.8l.3 .3"/>
<path d="M343.5 182.1h1M343.5 184.8h1M345 182.1h1M345 184.8h1M346.4 182.1h.8v1.1M347.2 183.5v1.3h-.8M347.2 182.9h.6M347.2 184.1h.6M347.2 183.7v1.1M347.9 181.2h.9v4.5h-.9M348.2 182.9h.6M348.2 184.1h.6"/>
</g>
<!-- layer: isolant -->
<g fill="none" stroke="#ff7f00" stroke-width=".25">
<path d="M334.7 179.7l1.6-1.5h1.8l1.5 1.5v7.6l-1.5 1.5h-1.8l-1.6-1.5zM373 178.2h2.4v10.6h-2.4zM373 179.7h2.4M337.3 182.3a1.21 1.21 0 0 1 1.1 1.2 1.21 1.21 0 0 1-1.3 1.2 1.21 1.21 0 0 1-1.1-1.2M373 187.3h2.4M334.7 269.6l1.6-1.6h1.8l1.5 1.6v7.6l-1.5 1.5h-1.8l-1.6-1.5zM337.3 272.1a1.21 1.21 0 0 1 1.1 1.3 1.21 1.21 0 0 1-1.3 1.1 1.21 1.21 0 0 1-1.1-1.2M373 268h2.4v10.7h-2.4zM373 269.6h2.4M373 277.2h2.4"/>
<circle cx="337.2" cy="179.7" r="1.21"/>
<circle cx="337.2" cy="179.7" r=".61"/>
<circle cx="337.2" cy="187.3" r="1.21"/>
<circle cx="337.2" cy="183.5" r="1.08"/>
<circle cx="337.2" cy="187.3" r=".61"/>
<circle cx="337.2" cy="277.1" r="1.21"/>
<circle cx="337.2" cy="269.5" r="1.21"/>
<circle cx="337.2" cy="273.3" r="1.08"/>
<circle cx="337.2" cy="277.1" r=".61"/>
<circle cx="337.2" cy="269.5" r=".61"/>
</g>
<!-- layer: cotation -->
<g fill="none" stroke="#f00" stroke-width=".25">
<path d="M325.3 219.6h9.2M334.7 214.3v5.1M335.5 214.6h9.4M335.5 218h3.4M339.6 217.6v1.8M341.1 216.1v1.8M341.9 216.5h3M345.7 214.3v3.6M345.9 218.1h4.3M349.8 218.8v12.2M362.3 214.1l4.6 7.1M369.3 215v9.7"/>
<path d="M370.1 215.4h2.2M373 215v4.4M373.4 219.4l-.4 .7M378.4 215.7l-3.7 3.8M380.3 218.2l-8 4.9M325.3 230.3h9.2M325.7 220.4v9.1M327.8 221.1h9.2M327.8 228.7h9.2M328.2 221.9v6.1M331.5 222.2h3M331.5 227.7h3"/>
<path d="M331.9 222.9v4M334.7 229v4.1M335.5 232.7h.9M337.2 229v4.1M343.6 228.8v7.3M344.4 235.7h.5M345.7 228.8v7.3M345.9 231.8h4.3M345.9 228.6h2.7M345.9 221.3h2.7M348.2 222.1v5.7M364 225.1v10.6"/>
<path d="M364 230.3l-.6 .6M364.8 235.3h9.1M365.7 229.8l-5 6.7M366.4 226.8l-.7 .4M367.3 221.9l4.1 6.1M371.7 223.5l-4.7 2.9M371.7 228.6l.5 .7M372.5 220.7l-6.3 8.5M373.2 222.2h6.3M373.2 227.7h6.3M374.2 220.1l-9.7 9.7M374.7 225.1v10.6"/>
<path d="M379.2 222.9v4M330.9 254.8h4.6M330.9 250.8h4.6M331.3 251.6v2.5M332.7 254.5h2.8M332.7 251.1h2.8M333.1 251.9v1.9M335.6 245v5.7M335.6 255v3.8M336.4 245.4h11.6M336.4 247.4h5.2M336.4 258.5h2.2"/>
<path d="M339.3 255v3.8M342.4 247v3.7M345.7 248.3h.8M346.3 258.4h.8M347.2 247.9v3.4M347.2 248.3h1.6M347.9 255.2v3.6M347.9 258.4h.9M348.8 245v7M348.8 255.2v3.6M349 255h2.6M349 250.6h2.6"/>
<path d="M349.5 258.4h.8M349.5 248.3h.8M351.2 251.4v2.9M359 254.2l-.7 .3M359.6 253.2l-.7 .1M360.1 251.3l.6 .6M361.2 252.4l1 .9M362.7 253.8l2.9 2.7M363.1 252.6l-2.7 .5M363.7 251.8l-4 2M367.2 250.1l-2.8 1.4M368.8 251.5l-5 .9"/>
</g>
<g fill="#f00" stroke="#f00" stroke-width=".21">
<path d="M344.9 214.5l.8 .1-.8 .2z"/>
<path d="M334.7 214.6l.8-.1v.3z"/>
<path d="M349.8 218.1l.1 .7h-.2z"/>
<path d="M349.7 231h.2l-.1 .8z"/>
<path d="M348.1 227.8h.2l-.1 .8z"/>
<path d="M348.2 221.3l.1 .8h-.2z"/>
<path d="M331.9 222.2l.1 .7h-.2z"/>
<path d="M331.8 226.9h.2l-.1 .8z"/>
<path d="M328.2 221.1l.2 .8h-.3z"/>
<path d="M328.1 228h.3l-.2 .7z"/>
<path d="M336.4 232.6l.8 .1-.8 .1z"/>
<path d="M334.7 232.7l.8-.1v.2z"/>
<path d="M334.7 218l.8-.1v.3z"/>
<path d="M338.9 217.9l.7 .1-.7 .2z"/>
<path d="M343.6 235.7l.8-.1v.2z"/>
<path d="M344.9 235.6l.8 .1-.8 .1z"/>
<path d="M325.7 219.6l.1 .8h-.2z"/>
<path d="M325.6 229.5h.2l-.1 .8z"/>
<path d="M372.3 215.3l.7 .1-.7 .1z"/>
<path d="M369.3 215.4l.8-.1v.2z"/>
<path d="M373.9 235.2l.8 .1-.8 .2z"/>
<path d="M364 235.3l.8-.1v.3z"/>
<path d="M363.9 230.3l.6-.5-.4 .6z"/>
<path d="M374.6 219.4l.2 .2-.6 .5z"/>
<path d="M366.3 226.7l.7-.3-.6 .5z"/>
<path d="M371.7 223.5l.6-.5 .1 .2z"/>
<path d="M371.4 228l.5 .6-.2 .1z"/>
<path d="M366.8 221.3l.2-.1 .3 .7z"/>
<path d="M372.9 220l.2 .1-.6 .6z"/>
<path d="M366.2 229.2l-.4 .7-.2-.1z"/>
<path d="M379 226.9h.3l-.1 .8z"/>
<path d="M379.2 222.2l.1 .7h-.3z"/>
<path d="M341.1 216.5l.8-.2v.3z"/>
<path d="M344.9 216.3l.8 .2-.8 .1z"/>
<path d="M348 245.3l.8 .1-.8 .1z"/>
<path d="M335.6 245.4l.8-.1v.2z"/>
<path d="M341.6 247.2l.8 .2-.8 .1z"/>
<path d="M335.6 247.4l.8-.2v.3z"/>
<path d="M338.6 258.3l.7 .2-.7 .1z"/>
<path d="M335.6 258.5l.8-.2v.3z"/>
<path d="M358.9 254.1l.8-.3-.7 .5z"/>
<path d="M363.7 251.8l.7-.5 .1 .3z"/>
<path d="M360.6 251.9l.2-.1 .4 .6z"/>
<path d="M362.2 253.3l.6 .4-.2 .2z"/>
<path d="M359.6 253.1h.8l-.8 .2z"/>
<path d="M363.1 252.6l.7-.3v.3z"/>
<path d="M331.2 254.1h.2l-.1 .7z"/>
<path d="M331.3 250.8l.1 .8h-.2z"/>
<path d="M333 253.8h.2l-.1 .7z"/>
<path d="M333.1 251.1l.1 .8h-.2z"/>
<path d="M351.1 254.3h.2l-.1 .7z"/>
<path d="M351.2 250.6l.1 .8h-.2z"/>
<path d="M348.8 258.4l.7-.2v.3z"/>
<path d="M347.1 258.2l.8 .2-.8 .1z"/>
<path d="M348.8 248.3l.7-.1v.2z"/>
<path d="M346.5 248.2l.7 .1-.7 .1z"/>
</g>
<g font-size="2.1">
<text x="143.7" y="98.5">coupe circuit</text>
<text x="188.4" y="118.3">redresseur</text>
<text x="238.8" y="116.1">pompe à</text>
<text x="238.9" y="118.7">essence</text>
<text x="254.7" y="116.1">Fusibles:</text>
<text x="188.4" y="120.8">régulateur</text>
<text x="254.7" y="121.3">PES =&gt; pompe à essence =&gt; brun/noir</text>
<text x="254.7" y="123.8">REG =&gt; régulateur + relai démareur =&gt; rouge/noir</text>
<text x="254.8" y="129">CAR =&gt; carte de puissance =&gt; brun/bleu</text>
<text x="254.9" y="126.4">ALM =&gt; allumage =&gt; brun/bleu</text>
<text x="113.4" y="133.4">bouton start</text>
<text x="254.9" y="134">___=&gt; (+) si contact ON</text>
<text x="254.9" y="136.6">_ _=&gt; allumage OK si +</text>
<text x="132.9" y="148.4">1er relais</text>
<text x="177.1" y="147.6">contact</text>
<text x="277.5" y="147.3">pression</text>
<text x="278.8" y="149.9">huile</text>
<text x="89.7" y="154.1">signal</text>
<text x="111.1" y="154.1">signal</text>
<text x="133" y="151">démarreur</text>
<text x="178.4" y="150.1">clef</text>
<text x="4.6" y="158.8">+</text>
<text x="4.7" y="156.3">vitesse</text>
<text x="25.4" y="158.8">-</text>
<text x="25.4" y="156.3">vitesse</text>
<text x="47.2" y="158.8">P1</text>
<text x="47.3" y="156.3">signal</text>
<text x="68.6" y="158.8">P2</text>
<text x="68.7" y="156.3">signal</text>
<text x="89.7" y="156.7">embrayage</text>
<text x="111.1" y="156.7">gaz</text>
<text x="177.6" y="157.6">relais</text>
<text x="177.6" y="160.1">Neutre</text>
<text x="192.9" y="158.6">Neutre</text>
<text x="193" y="156.1">signal</text>
<text x="237.5" y="171.9">sortie shifter</text>
<text x="239.5" y="168.4">bouton stop</text>
<text x="273.7" y="168">1-3</text>
<text x="156.1" y="177.7">prise 12V</text>
<text x="240" y="174.4">et stop</text>
<text x="296.6" y="177">signal</text>
<text x="297.2" y="179.5">huile</text>
<text x="306.7" y="176.8">signal</text>
<text x="307.4" y="179.4">tours</text>
<text x="270.5" y="180.2">2-4</text>
<text x="246.2" y="188.5">relais</text>
<text x="246.3" y="191">coupe</text>
<text x="215.5" y="197.5">bouton 0-1</text>
<text x="246.3" y="193.6">circuit</text>
<text x="173.4" y="200.1">contacteur N</text>
<text x="215.6" y="200">coupe</text>
<text x="215.6" y="202.5">circuit</text>
<text x="8.4" y="208.6">V-</text>
<text x="29.1" y="208.6">V+</text>
<text x="50.9" y="208.6">P1</text>
<text x="72.3" y="208.6">P2</text>
<text x="91.7" y="209.1">capteur</text>
<text x="113" y="209.1">capteur</text>
<text x="134.4" y="209.1">capteur</text>
<text x="91.7" y="211.6">embrayage</text>
<text x="113" y="211.6">gaz</text>
<text x="134.3" y="211.6">N sur</text>
<text x="134.4" y="214.2">embrayage</text>
<text x="187.8" y="223.4">bouton 0-1</text>
<text x="187.9" y="225.9">ventilateurs</text>
<text x="134.9" y="233.8">changement</text>
<text x="137.4" y="231.3">moteur</text>
<text x="203.6" y="230.9">contact</text>
<text x="203.6" y="228.3">thérmo</text>
<text x="256.1" y="231.5">boitier cylindre</text>
<text x="285.1" y="231.5">boitier cylindre</text>
<text x="137.4" y="236.4">vitesse</text>
<text x="260.8" y="234.1">2-4</text>
<text x="289.8" y="234.1">1-3</text>
<text x="213.4" y="246.3">thérmo</text>
<text x="213.4" y="248.8">sonde</text>
<text x="166.3" y="256.3">signal température</text>
<text x="256" y="260.6">bobine cylindre</text>
<text x="261.4" y="263.2">2-4</text>
<text x="284.9" y="260.6">bobine cylindre</text>
<text x="290.4" y="263.2">1-3</text>
</g>
<text font-size="2.1" fill="#f00" x="254.9" y="131.5">___=&gt; + permanant</text>
<g font-size="1.1">
<text x="120.9" y="111.7">démarreur</text>
<text x="140.9" y="109.3">fuse 30A</text>
<text x="237.3" y="131.9">PES</text>
<text x="175.7" y="134">rouge-blanc</text>
<text x="186.9" y="141">REG</text>
<text x="155.8" y="152.5">FUSIBLE</text>
<text x="214" y="152.5">CAR</text>
<text x="225.1" y="152.5">ALM</text>
<text x="134.2" y="163.1">86</text>
<text x="135.7" y="163.1">85</text>
<text x="137.3" y="163.1">30</text>
<text x="138.8" y="163.1">87</text>
<text x="140.3" y="163.1">87a</text>
<text x="178.8" y="172.3">86</text>
<text x="180.4" y="172.3">85</text>
<text x="181.9" y="172.3">30</text>
<text x="183.4" y="172.3">87</text>
<text x="184.9" y="172.3">87a</text>
<text x="200.8" y="179.9">FUSIBLE</text>
<text x="284.3" y="200.4">violet-vert-gris</text>
<text x="241.6" y="209.4">brun-noir</text>
<text x="245.5" y="205">86</text>
<text x="247.1" y="205">85</text>
<text x="248.6" y="205">30</text>
<text x="250.1" y="205">87</text>
<text x="251.6" y="205">87a</text>
<text x="266.7" y="209.6">blanc-noir</text>
<text x="184.7" y="242.2">bleu-noir</text>
<text x="266.7" y="249.2">blanc-noir</text>
</g>
<g font-size="1.1" fill="#f00">
<text x="339.7" y="214.4">36</text>
<text x="362.5" y="214.1" transform="rotate(57 362.5 214.1)">Ø24</text>
<text x="370.6" y="215.2">12</text>
<text x="336.6" y="217.8">16</text>
<text x="342.8" y="216.3">15</text>
<text x="376.8" y="217.1" transform="rotate(-45 376.8 217.1)">Ø45</text>
<text x="378.3" y="219.2" transform="rotate(-31 378.3 219.2)">Ø18</text>
<text x="325.5" y="225.9" transform="rotate(-90 325.5 225.9)">Ø35</text>
<text x="328" y="225.5" transform="rotate(-90 328 225.5)">25</text>
<text x="331.7" y="225.9" transform="rotate(-90 331.7 225.9)">Ø18</text>
<text x="348" y="225.9" transform="rotate(-90 348 225.9)">Ø24</text>
<text x="349.6" y="225.9" transform="rotate(-90 349.6 225.9)">Ø45</text>
<text x="378.9" y="225.6" transform="rotate(-90 378.9 225.6)">18</text>
<text x="335.7" y="232.5">8</text>
<text x="344.4" y="235.5">7</text>
<text x="360.6" y="236.2" transform="rotate(-53 360.6 236.2)">Ø35</text>
<text x="368.7" y="235.1">35</text>
<text x="341.6" y="245.3">43</text>
<text x="338.4" y="247.2">22</text>
<text x="347.7" y="248.1">5</text>
<text x="365.1" y="250.9" transform="rotate(-27 365.1 250.9)">Ø15</text>
<text x="367.3" y="251.6" transform="rotate(-10 367.3 251.6)">Ø9</text>
<text x="331.1" y="253.8" transform="rotate(-90 331.1 253.8)">Ø13</text>
<text x="332.9" y="253.8" transform="rotate(-90 332.9 253.8)">Ø11</text>
<text x="350.9" y="253.9" transform="rotate(-90 350.9 253.9)">14,5</text>
<text x="364" y="254.6" transform="rotate(44 364 254.6)">Ø4,2</text>
<text x="336.9" y="258.3">12</text>
<text x="348" y="258.2">3</text>
</g>
</svg>
